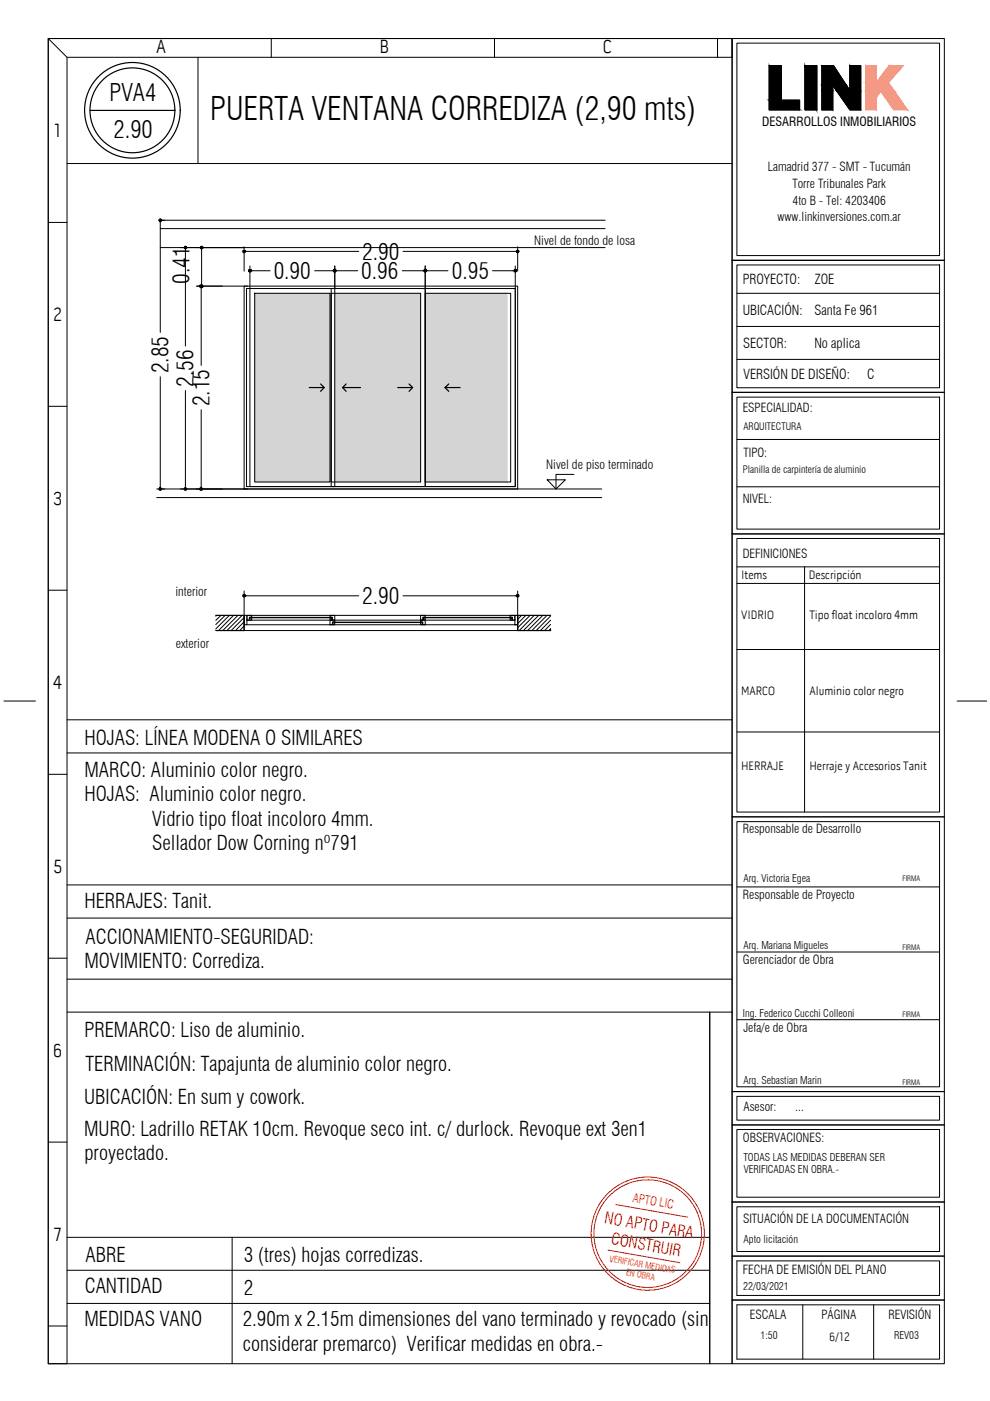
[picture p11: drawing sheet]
<svg xmlns="http://www.w3.org/2000/svg" width="210mm" height="297mm" viewBox="0 0 210 297" stroke-linecap="round" stroke-linejoin="round" font-family="sans-serif">
<!-- layer: A-MOBILIARIO -->
<g fill="#d4d4d4" stroke="#d4d4d4" stroke-width=".21">
<path d="M90.2 62.2l17.3 40v-40zM90.2 62.2l17.3 40h-17.3z"/>
<path d="M71 62.2l18.2 40v-40zM71 62.2l18.2 40h-18.2z"/>
<path d="M54 62.2l16.2 40v-40zM54 62.2l16.2 40h-16.2z"/>
</g>
<g fill="none" stroke="#000" stroke-width=".21">
<path d="M10.2 8.2v280.9h4v-277M10.2 8.2h145v280.9h-145zM10.2 8.2h145v3.9h-141zM42 12.1v22.6M57.5 8.2v3.9M104.8 8.2v3.9M152.1 8.2v3.9M155.2 8.2h45v280.9h-45zM156.2 9.1h43v45.1h-43zM14.2 34.7h141M10.2 47.2h4M155.2 55.2h45"/>
<path d="M156.2 56.2h43v26h-43zM200.2 55.2h-45h45M156.2 76.2h43M156.2 69.2h43M156.2 62.2h43M10.2 86.1h4M155.2 83.2h45M156.2 84.2h43v28h-43zM156.2 93.2h43M155.2 113.2h45M156.2 114.2h43v58h-43zM156.2 103.2h43"/>
<path d="M10.2 125.1h4M156.2 120.2h43M156.2 137.7h43M156.2 123.7h43M170.6 120.2v52M.8 148.6h6.7M14.2 152.6h141M14.2 159.6h141M156.2 155.2h43M202.9 148.6h6.3M10.2 164.2h4M155.2 173.2h45"/>
<path d="M156.2 174.2h43v56.2h-43zM14.2 187.6h141M14.2 194.6h141M156.2 188h43M10.2 203.2h4M14.2 207.6h141M14.2 214.6h141M150.5 214.6v74.5M156.2 201.8h43M156.2 216.2h43M155.2 238.5h45M155.2 231.4h45"/>
<path d="M156.2 239.5h43v14.3h-43zM156.2 232.5h43v5h-43zM10.2 242.1h4M155.2 254.8h45M156.2 255.9h43v9.4h-43zM14.2 262.3h136.3M14.2 269.3h136.3M14.2 276.4h136.3M49.2 262.3v26.8M155.2 266.3h45M155.2 275.6h45M156.2 267.3h43v7.4h-43z"/>
<path d="M156.2 276.6h43v11.6h-43zM170.2 276.6v11.6M185.2 276.6v11.6M10.2 281.1h4"/>
</g>
<!-- layer: LINK MARCA -->
<g fill="#f49a7c" stroke="#f49a7c" stroke-width=".21">
<path d="M188.5 13.9l-.1 3.5 3.1-3.5zM188.5 13.9l-.1 3.5h-2.6z"/>
<path d="M183.6 13.9l2.2 3.5v-3.5zM183.6 13.9l2.2 3.5h-2.2z"/>
<path d="M183.6 17.4h4.8zM183.6 17.4l4.8 .1z"/>
<path d="M183.6 17.5l6.1 1.9-1.3-1.9zM183.6 17.5l6.1 1.9h-6.1z"/>
<path d="M183.6 19.4l2.2 1.1 1-1.1zM183.6 19.4l2.2 1.1h-2.2z"/>
<path d="M186.8 19.4l5.6 3.9-2.7-3.9zM186.8 19.4l5.6 3.9h-2.9z"/>
<path d="M183.6 20.5l2.2 2.8v-2.8zM183.6 20.5l2.2 2.8h-2.2z"/>
</g>
<path d="M183.6 13.9h2.2v3.5l2.7-3.5h3l-3.1 3.6 4 5.8h-2.9l-2.7-3.9-1 1.1v2.8h-2.2z" fill="none" stroke="#f49a7c" stroke-width=".21"/>
<path d="M163.1 13.9h2.5v7.4h3.9v2h-6.4zM170.7 13.9h2.5v9.4h-2.5zM174.3 13.9h2.4l3.5 5.3v-5.3h2.3v9.4h-2.3l-3.6-5.2v5.2h-2.3z" fill="none" stroke="#000" stroke-width=".21"/>
<g fill="#000" stroke="#000" stroke-width=".21">
<path d="M163.1 13.9l2.5 7.4v-7.4zM163.1 13.9l2.5 7.4h-2.5z"/>
<path d="M170.7 13.9l2.5 9.4v-9.4zM170.7 13.9l2.5 9.4h-2.5z"/>
<path d="M174.3 18.1l2.3 1.1v-1.1zM174.3 18.1l2.3 1.1h-2.3z"/>
<path d="M174.3 19.2l2.3 4.1v-4.1zM174.3 19.2l2.3 4.1h-2.3z"/>
<path d="M174.3 13.9l5.1 4.2-2.7-4.2zM174.3 13.9l5.1 4.2h-5.1z"/>
<path d="M176.6 18.1l3.6 1.1-.8-1.1zM176.6 18.1l3.6 1.1h-2.8z"/>
<path d="M180.2 13.9l2.3 5.3v-5.3zM180.2 13.9l2.3 5.3h-2.3z"/>
<path d="M177.4 19.2l5.1 4.1v-4.1zM177.4 19.2l5.1 4.1h-2.3z"/>
<path d="M163.1 21.3l6.4 2v-2zM163.1 21.3l6.4 2h-6.4z"/>
</g>
<!-- layer: COTAS -->
<g fill="none" stroke="#000" stroke-width=".21">
<path d="M34 46.7h1M34 47.2v23.3M38.3 52.5h13.5M39.3 53v20.4M42.7 53v7.2M51.8 52.3v5.2M52.3 53.3h23.8M53 56.4v4.8M53.5 57.4h3.8M66.7 57.4h3.8M71 56.4v4.8M71.4 57.4h4.4"/>
<path d="M85.3 57.4h4.3M85.5 53.3h23.7M90.2 56.4v4.8M90.7 57.4h4.3M104.4 57.4h4.3M109.2 56.4v4.8M109.8 52.3v5.2M34 79.9v23.3M41.6 60.7h10.9M42.7 61.2v16.3M39.3 82.8v20.4M42.7 86.9v16.3"/>
<path d="M34 103.7h1M38.3 103.7h14.2M51.8 125.3v5.2M52.3 126.3h23.8M85.5 126.3h23.7M109.8 125.3v5.2"/>
</g>
<!-- layer: 0 -->
<g fill="#000" stroke="#000" stroke-width=".21">
<path d="M33.8 46.9h.2v-.2zM34 46.7l.1 .2h-.1zM34 46.7l.1 .2 .1-.2z"/>
<path d="M33.8 46.5l.2 .2v-.3zM33.8 46.5l.2 .2h-.3zM33.7 46.7l.1 .2 .2-.2z"/>
<path d="M34.1 46.5l-.1 .2h.2zM34 46.4l.1 .1-.1 .2z"/>
<path d="M39.1 52.7h.2v-.2zM39.3 52.5l.2 .2h-.2zM39.3 52.5l.2 .2 .1-.2z"/>
<path d="M39.1 52.3l.2 .2v-.3zM39.1 52.3l.2 .2h-.2zM39.1 52.5v.2l.2-.2z"/>
<path d="M39.5 52.3l-.2 .2h.3zM39.3 52.2l.2 .1-.2 .2z"/>
<path d="M42.6 52.7h.1v-.2zM42.7 52.5l.3 .2h-.3zM42.7 52.5l.3 .2v-.2z"/>
<path d="M42.6 52.3l.1 .2v-.3zM42.6 52.3l.1 .2h-.2zM42.5 52.5l.1 .2 .1-.2z"/>
<path d="M42.7 52.5h.3v-.2zM42.7 52.2l.3 .1-.3 .2z"/>
<path d="M51.5 53.3l.1 .2 .2-.2zM51.8 53.3v.3l-.2-.1zM51.8 53.3v.3l.1-.1z"/>
<path d="M51.6 53.1l.2 .2v-.2zM51.6 53.1l.2 .2h-.3z"/>
<path d="M51.8 53.3l.1 .2 .1-.2zM51.8 53.3l.1-.2 .1 .2zM51.8 53.1v.2l.1-.2z"/>
<path d="M52.7 57.4l.1 .2 .2-.2zM52.8 57.6l.2-.2v.3zM53 57.4v.3l.2-.1z"/>
<path d="M52.8 57.2l.2 .2v-.2zM52.8 57.2l.2 .2h-.3z"/>
<path d="M53 57.4l.2 .2v-.2zM53 57.4l.2-.2v.2zM53 57.2v.2l.2-.2z"/>
<path d="M70.7 57.4l.1 .2 .2-.2zM70.8 57.6l.2-.2v.3zM71 57.4v.3l.1-.1z"/>
<path d="M70.8 57.2l-.1 .2h.3zM70.7 57.4h.3l-.2 .2zM70.8 57.6l.2 .1v-.3z"/>
<path d="M71 57.4v.3l.1-.1zM71 57.4h.2l-.1 .2z"/>
<path d="M70.8 57.2l.2 .2v-.2zM70.8 57.2l.2 .2h-.3z"/>
<path d="M71 57.4l.1 .2 .1-.2zM71.1 57.2l.1 .2h-.2zM71 57.2v.2l.1-.2z"/>
<path d="M71.1 57.2l-.1 .2h.2zM71 57.2h.1l-.1 .2zM70.8 57.2l.2 .2v-.2z"/>
<path d="M89.9 57.4l.1 .2 .2-.2zM90 57.6l.2-.2v.3zM90.2 57.4v.3l.1-.1z"/>
<path d="M90 57.2l-.1 .2h.3zM89.9 57.4h.3l-.2 .2zM90.2 57.4l-.2 .2 .2 .1z"/>
<path d="M90.2 57.4v.3l.1-.1zM90.2 57.4h.2l-.1 .2z"/>
<path d="M90 57.2l.2 .2v-.2zM90 57.2l.2 .2h-.3z"/>
<path d="M90.2 57.4l.1 .2 .1-.2zM90.3 57.2l.1 .2h-.2zM90.2 57.2v.2l.1-.2z"/>
<path d="M90.3 57.2l-.1 .2h.2zM90.2 57.2h.1l-.1 .2zM90 57.2l.2 .2v-.2z"/>
<path d="M109.1 57.2l-.1 .2h.2zM109 57.4h.2l-.1 .2zM109.2 57.4l-.1 .2 .1 .1z"/>
<path d="M109.2 57.4v.3l.2-.1zM109.2 57.4h.3l-.1 .2z"/>
<path d="M109.4 57.2l-.2 .2h.3zM109.2 57.2h.2l-.2 .2zM109.1 57.2l.1 .2v-.2z"/>
<path d="M109.6 53.1l-.1 .2h.3zM109.5 53.3h.3l-.2 .2zM109.8 53.3l-.2 .2 .2 .1z"/>
<path d="M109.8 53.3v.3l.1-.1zM109.8 53.3h.2l-.1 .2z"/>
<path d="M109.9 53.1l-.1 .2h.2zM109.8 53.1h.1l-.1 .2zM109.6 53.1l.2 .2v-.2z"/>
<path d="M42.4 60.9h.3v-.2zM42.7 60.7l.1 .2h-.1zM42.7 60.7l.1 .2 .1-.2z"/>
<path d="M42.5 60.7l.1 .2 .1-.2zM42.7 60.7v.2h-.1z"/>
<path d="M42.4 60.5l.3 .2v-.2zM42.4 60.5l.3 .2h-.3zM42.4 60.7v.2l.3-.2z"/>
<path d="M42.7 60.7v.2h.3zM42.7 60.7h.3v.2zM42.7 60.7h.3v-.2z"/>
<path d="M42.8 60.5l-.1 .2h.2zM42.7 60.5h.1l-.1 .2z"/>
<path d="M42.7 60.5v.2l.3-.2zM42.6 60.5h.1v.2zM42.6 60.5l-.1 .2h.2z"/>
<path d="M33.7 103.7l.1 .1 .2-.1zM33.8 103.8l.2-.1v.2z"/>
<path d="M34 103.7v.2l.1-.1zM34 103.7h.2l-.1 .1zM34 103.7h.2l-.1-.2z"/>
<path d="M34 103.4v.3l.1-.2zM33.8 103.5l.2-.1v.3zM33.8 103.5l-.1 .2h.3z"/>
<path d="M39.1 103.7v.1l.2-.1zM39.1 103.8l.2-.1v.2z"/>
<path d="M39.3 103.7v.2l.2-.1zM39.3 103.7h.3l-.1 .1zM39.3 103.7h.3l-.1-.2z"/>
<path d="M39.3 103.4v.3l.2-.2zM39.1 103.5l.2-.1v.3zM39.1 103.5v.2h.2z"/>
<path d="M42.4 103.7v.1l.3-.1zM42.4 103.8l.3-.1v.2z"/>
<path d="M42.7 103.7v.2l.1-.1zM42.7 103.7h.2l-.1 .1zM42.7 103.7h.2l-.1-.2z"/>
<path d="M42.7 103.4v.3l.1-.2zM42.4 103.5l.3-.1v.3zM42.4 103.5v.2h.3z"/>
<path d="M51.5 126.3l.1 .2 .2-.2zM51.6 126.5l.2-.2v.2zM51.8 126.3v.2h.1z"/>
<path d="M51.6 126.1l.2 .2v-.2zM51.6 126.1l.2 .2h-.3z"/>
<path d="M51.8 126.3l.1 .2 .1-.2zM51.9 126.1l.1 .2h-.2zM51.8 126.1v.2l.1-.2z"/>
<path d="M109.6 126.1l-.1 .2h.3zM109.5 126.3h.3l-.2 .2zM109.8 126.3l-.2 .2h.2z"/>
<path d="M109.8 126.3v.2h.1zM109.8 126.3h.2l-.1 .2z"/>
<path d="M109.9 126.1l-.1 .2h.2zM109.8 126.1h.1l-.1 .2zM109.6 126.1l.2 .2v-.2z"/>
</g>
<g fill="none" stroke="#000" stroke-width=".21">
<path d="M34 46.9v.3M39.3 52.7v.3M42.7 52.7v.3M52 53.3h.3M53.2 57.4h.3M70.5 57.4h.2M71.2 57.4h.2M89.6 57.4h.3M90.4 57.4h.3M108.7 57.4h.3M109.2 53.3h.3M42.7 60.9v.3"/>
<path d="M42.7 60.2v.3M34 103.2v.2M39.3 103.2v.2M42.7 103.2v.2M52 126.3h.3M109.2 126.3h.3"/>
</g>
<!-- layer: A-CARPINTERIAS -->
<g fill="none" stroke="#000" stroke-width=".21">
<path d="M34 46.7h94.3M34 48.5h94.3M34 52.5h94.3M51.8 60.7h58v43h-58zM52.3 61.2h56.9v42h-56.9zM53 61.2h18v42h-18zM54 62.2h16v40h-16zM70.2 61.2h20v42h-20zM70.2 62.2h19v40h-19zM90.2 61.2h19v42h-19zM90.2 62.2h18.1v40h-18.1zM33.2 103.7h94.4"/>
<path d="M33.2 105.5h94.4M45.9 130.5l-.2 .1M46.8 130.5l-1.1 1M47.7 130.5l-2 1.9M48.6 130.5l-2.9 2.9M49.5 130.5l-3.2 3.2M50.4 130.5l-3.2 3.2M51.3 130.5l-3.2 3.2M51.8 130.9l-2.8 2.8M51.8 131.8l-1.9 1.9M51.8 132.7l-1 1M51.8 133.6l-.1 .1"/>
<path d="M110.6 130.5l-.8 .8M111.5 130.5l-1.7 1.7M112.4 130.5l-2.6 2.6M113.3 130.5l-3.2 3.2M114.2 130.5l-3.2 3.2M115.1 130.5l-3.2 3.2M116 130.5l-3.2 3.2M116.7 130.6l-3 3.1M116.7 131.5l-2.1 2.2M116.7 132.4l-1.2 1.3M116.7 133.3l-.3 .4"/>
</g>
<!-- layer: 3-REVOQUE INTERIOR EN SECO UNIDADES -->
<path d="M51.8 130.5v3.2M109.8 130.5v3.2" fill="none" stroke="#000" stroke-width=".21"/>
<!-- layer: 1 - MURO CORTE -->
<path d="M68 81.4l.7 .8h-3.1M68.7 82.2l-.7 .8M72.6 82.2l.8 .8M73.4 81.4l-.8 .8h3.8M86.7 81.4l.8 .8h-3.2M87.5 82.2l-.8 .8M94.3 82.2l.9 .8M95.2 81.4l-.9 .8h3.3M45.7 130.5h6.1v3.2h-6.1M116.7 130.5h-6.9v3.2h6.9M116.7 133.7h.1" fill="none" stroke="#000" stroke-width=".25"/>
<g fill="none" stroke="#000" stroke-width=".21">
<path d="M51.8 130.5h.6v2h-.6zM52.4 130.5h1v.4h-.5v.6h-.5zM52.9 131h.5v.5h-.5zM52.9 130.9l17.5 .1zM70 131.5h1v.4h-.5v.6h-.5zM70 130.5h1v1h-.5v-.6h-.5zM70 131h.4v.5h-.4zM70.6 132h.4v.5h-.4zM70.6 131.9l19 .1zM89.2 132h.4v.5h-.4zM89.2 131.5h1v1h-.6v-.6h-.4zM89.2 130.5h1v.4h-.6v.6h-.4z"/>
<path d="M89.7 131h.5v.5h-.5zM89.7 130.9l18.9 .1zM108.1 131h.5v.5h-.5zM108.1 130.5h1.1v1h-.5v-.6h-.6zM109.2 130.5h.6v2h-.6z"/>
</g>
<!-- layer: 6 - PISOS GRAL -->
<path d="M51.8 133.7h58M52.4 132.5h57.4M52.4 130.5h57.4M52.4 131.5h56.8" fill="none" stroke="#000" stroke-width=".21"/>
<!-- layer: Nomenclatura Carp. aluminio -->
<g fill="none" stroke="#e60000" stroke-width=".21">
<path d="M130.6 255.4l15.2 2.7M128.9 265l15.2 2.7"/>
<circle cx="137.3" cy="261.6" r="12"/>
<circle cx="137.3" cy="261.6" r="11.4"/>
</g>
<!-- layer: 0 -->
<g fill="none" stroke="#000" stroke-width=".25">
<path d="M19.1 23.4h18"/>
<circle cx="28.1" cy="23.4" r="9"/>
<circle cx="28.1" cy="23.4" r="10.1"/>
</g>
<!-- layer: TEXTOS -->
<path d="M116 101.7h3.9l-2 2zM121.7 100.6h-3.8v3.1" fill="none" stroke="#000" stroke-width=".21"/>
<text font-size="6.8" x="44.6" y="25.4">PUERTA VENTANA CORREDIZA (2,90 mts)</text>
<g font-size="5.1">
<text x="23.2" y="21.3">PVA4</text>
<text x="24.1" y="29.2">2.90</text>
</g>
<g font-size="4.8">
<text x="58" y="59.1">0.90</text>
<text x="76.6" y="59.1">0.96</text>
<text x="76.8" y="55.1">2.90</text>
<text x="95.8" y="59.1">0.95</text>
<text x="40.2" y="60.2" transform="rotate(-90 40.2 60.2)">0.41</text>
<text x="35.7" y="79.1" transform="rotate(-90 35.7 79.1)">2.85</text>
<text x="41" y="82" transform="rotate(-90 41 82)">2.56</text>
<text x="44.4" y="86.1" transform="rotate(-90 44.4 86.1)">2.15</text>
<text x="76.8" y="128.1">2.90</text>
</g>
<g font-size="4.3">
<text x="17.9" y="158">HOJAS: LÍNEA MODENA O SIMILARES</text>
<text x="17.9" y="164.7">MARCO: Aluminio color negro.</text>
<text x="17.9" y="169.9">HOJAS: Aluminio color negro.</text>
<text x="32.3" y="175.1">Vidrio tipo float incoloro 4mm.</text>
<text x="32.3" y="180.3">Sellador Dow Corning nº791</text>
<text x="17.9" y="192.5">HERRAJES: Tanit.</text>
<text x="18.1" y="200.1">ACCIONAMIENTO-SEGURIDAD:</text>
<text x="17.9" y="205.3">MOVIMIENTO: Corrediza.</text>
<text x="17.9" y="220">PREMARCO: Liso de aluminio.</text>
<text x="18.1" y="227.1">TERMINACIÓN: Tapajunta de aluminio color negro.</text>
<text x="17.9" y="234">UBICACIÓN: En sum y cowork.</text>
<text x="17.9" y="240.8">MURO: Ladrillo RETAK 10cm. Revoque seco int. c/ durlock. Revoque ext 3en1</text>
<text x="17.9" y="246">proyectado.</text>
<text x="18.1" y="267.6">ABRE</text>
<text x="51.7" y="267.6">3 (tres) hojas corredizas.</text>
<text x="18" y="274.2">CANTIDAD</text>
<text x="51.7" y="274.6">2</text>
<text x="17.9" y="281.2">MEDIDAS VANO</text>
<text x="51.5" y="281.2">2.90m x 2.15m dimensiones del vano terminado y revocado (sin</text>
<text x="51.4" y="286.4">considerar premarco) Verificar medidas en obra.-</text>
</g>
<g font-size="4.1">
<text x="33.1" y="11.3">A</text>
<text x="80.5" y="11.3">B</text>
<text x="127.8" y="11.3">C</text>
<text x="11.4" y="29">1</text>
<text x="11.3" y="68.1">2</text>
<text x="11.2" y="107.1">3</text>
<text x="11.3" y="146">4</text>
<text x="11.2" y="185">5</text>
<text x="11.2" y="224">6</text>
<text x="11.5" y="263.1">7</text>
</g>
<g font-size="3.4" fill="#e60000">
<text x="128" y="259.4" transform="rotate(10 128 259.4)">NO APTO PARA</text>
<text x="129.4" y="263.8" transform="rotate(10 129.4 263.8)">CONSTRUIR</text>
</g>
<g font-size="2.9">
<text x="157.5" y="60.2">PROYECTO:</text>
<text x="172.8" y="60.2">ZOE</text>
<text x="157.5" y="66.8">UBICACIÓN:</text>
<text x="172.7" y="66.8">Santa Fe 961</text>
<text x="157.6" y="73.7">SECTOR:</text>
<text x="172.7" y="73.7">No aplica</text>
<text x="157.6" y="80.3">VERSIÓN DE DISEÑO:</text>
<text x="183.8" y="80.3">C</text>
</g>
<g font-size="2.7">
<text x="161.6" y="26.8">DESARROLLOS INMOBILIARIOS</text>
<text x="113.3" y="51.9">Nivel de fondo de losa</text>
<text x="115.8" y="99.5">Nivel de piso terminado</text>
<text x="37.2" y="126.3">interior</text>
<text x="37.3" y="137.4">exterior</text>
</g>
<g font-size="2.6">
<text x="162.8" y="36.2">Lamadrid 377 - SMT - Tucumán</text>
<text x="168" y="39.8">Torre Tribunales Park</text>
<text x="164.9" y="46.8">www.linkinversiones.com.ar</text>
<text x="168" y="43.6">4to B - Tel: 4203406</text>
<text x="157.5" y="87.4">ESPECIALIDAD:</text>
<text x="157.6" y="96.9">TIPO:</text>
<text x="157.5" y="106.6">NIVEL:</text>
<text x="157.5" y="118.2">DEFINICIONES</text>
<text x="157.1" y="122.8">Items</text>
<text x="171.5" y="122.8">Descripción</text>
<text x="157.1" y="131.2">VIDRIO</text>
<text x="171.6" y="131.2">Tipo float incoloro 4mm</text>
<text x="157.1" y="147.4">MARCO</text>
<text x="171.6" y="147.4">Aluminio color negro</text>
<text x="157.1" y="163.2">HERRAJE</text>
<text x="171.6" y="163.2">Herraje y Accesorios Tanit</text>
<text x="157.5" y="176.7">Responsable de Desarrollo</text>
<text x="157.5" y="190.6">Responsable de Proyecto</text>
<text x="157.5" y="204.5">Gerenciador de Obra</text>
<text x="157.6" y="218.8">Jefa/e de Obra</text>
<text x="157.6" y="235.5">Asesor:</text>
<text x="168.6" y="235.5">...</text>
<text x="157.5" y="242.2">OBSERVACIONES:</text>
<text x="157.6" y="259.3">SITUACIÓN DE LA DOCUMENTACIÓN</text>
<text x="157.5" y="270.1">FECHA DE EMISIÓN DEL PLANO</text>
<text x="159" y="279.7">ESCALA</text>
<text x="174.1" y="279.7">PÁGINA</text>
<text x="188.4" y="279.7">REVISIÓN</text>
<text x="175.8" y="284.2">6/12</text>
</g>
<text font-size="2.6" fill="#e60000" x="134" y="254.8" transform="rotate(10 134 254.8)">APTO LIC</text>
<g font-size="2.3">
<text x="157.6" y="263.5">Apto licitación</text>
<text x="157.6" y="273.6">22/03/2021</text>
</g>
<g font-size="2.2">
<text x="157.6" y="186.9">Arq. Victoria Egea</text>
<text x="157.6" y="201.2">Arq. Mariana Migueles</text>
<text x="157.5" y="215.5">Ing. Federico Cucchi Colleoni</text>
<text x="157.6" y="229.9">Arq. Sebastian Marin</text>
<text x="157.6" y="246.1">TODAS LAS MEDIDAS DEBERAN SER</text>
<text x="157.7" y="248.8">VERIFICADAS EN OBRA.-</text>
<text x="161.2" y="283.8">1:50</text>
<text x="189.6" y="283.8">REV03</text>
</g>
<g font-size="2.1">
<text x="157.6" y="91.2">ARQUITECTURA</text>
<text x="157.5" y="100.2">Planilla de carpintería de aluminio</text>
</g>
<g font-size="1.9" fill="#e60000">
<text x="129.2" y="267.5" transform="rotate(10 129.2 267.5)">VERIFICAR MEDIDAS</text>
<text x="132.7" y="270.4" transform="rotate(10 132.7 270.4)">EN OBRA</text>
</g>
<g font-size="1.6">
<text x="191.3" y="186.8">FIRMA</text>
<text x="191.3" y="201.3">FIRMA</text>
<text x="191.3" y="215.7">FIRMA</text>
<text x="191.3" y="230">FIRMA</text>
</g>
</svg>
